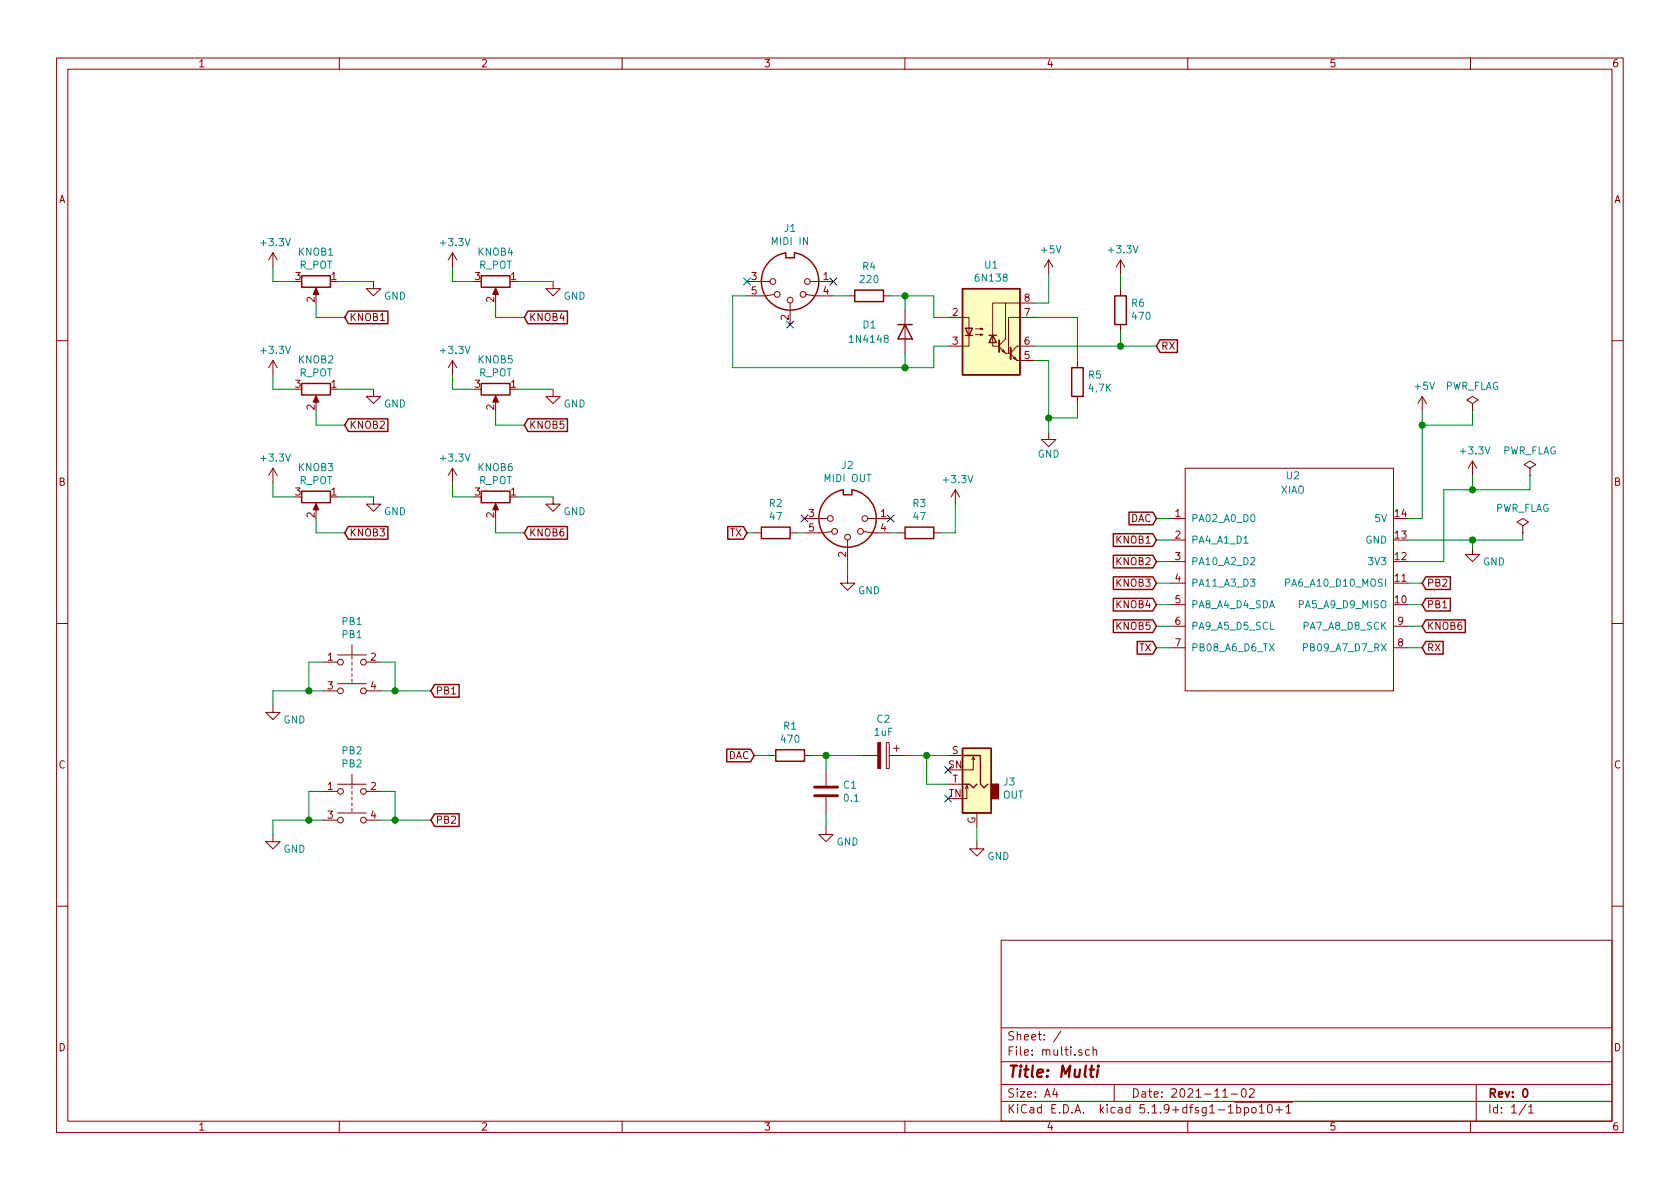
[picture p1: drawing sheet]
<svg xmlns="http://www.w3.org/2000/svg" width="297mm" height="210mm" viewBox="0 0 297 210" stroke-linecap="round" stroke-linejoin="round" font-family="sans-serif">
<g fill="none" stroke="#840000" stroke-width=".18">
<path d="M10 10.3h277v189.9h-277zM12 12.2h273v186.1h-273zM60 10.3v1.9M110 10.3v1.9M160 10.3v1.9M210 10.3v1.9M260 10.3v1.9M48.3 44.7v2.5M48.3 44.7l-.8 1.3M48.3 44.7l.7 1.3M55.9 51.3v1M66 49.8v1.2h1.3l-1.3 1.3-1.2-1.3h1.2"/>
<path d="M80 44.7v2.5M80 44.7l-.8 1.3M80 44.7l.8 1.3M87.6 51.3v1M97.8 49.8v1.2h1.3l-1.3 1.3-1.3-1.3h1.3M132.1 49.8h4M136.9 52.1l-1.5 .2h-3.3M139.7 53.6v3.8M142.5 52.1l1.5 .2h3.3M143.3 49.8h4M149.9 52.3h1.2M156.2 52.3h1.3"/>
<path d="M160 54.9v7.6M167.6 56.1h3.7v5.1h-3.7M172.5 59.2h1.2l-.3 .1v-.3l.3 .2M172.5 58.2h1.2l-.3 .1v-.3l.3 .2M177.8 53.6h-2.3v7.6h1M182.9 53.6h-5.1v6.3l-1.1 1.2M182.9 56.1h-4.6v6.4M185.4 46l-.7 1.2M185.4 46v2.5M185.4 46l.8 1.2M198.1 46v2.5M198.1 51v1.3"/>
<path d="M198.1 57.4v1.3M198.1 46l-.7 1.2M198.1 46l.8 1.2M10 60.2h2M48.3 63.7v2.6M48.3 63.7l-.8 1.3M48.3 63.7l.7 1.3M55.9 70.4v1M66 68.8v1.3h1.3l-1.3 1.3-1.2-1.3h1.2M80 63.7v2.6M80 63.7l-.8 1.3M80 63.7l.8 1.3"/>
<path d="M87.6 70.4v1M97.8 68.8v1.3h1.3l-1.3 1.3-1.3-1.3h1.3M176.7 61.3l1.1 1.2h.6M177.2 62.1l.2-.3 .3 .6zM178.7 62.6l1.1 1.1h3.1M179.2 63.4l.3-.3 .2 .5zM182.9 61.2h-3.1l-1.1 1.2M185.4 76.4v1.3h1.3l-1.3 1.3-1.3-1.3h1.3M190.5 63.7v1.3M190.5 70.1v1.3M251.5 70.1l-.8 1.3M251.5 70.1v2.5"/>
<path d="M251.5 70.1l.7 1.3M260.3 71.4l1.1-.7-1.1-.6-1 .6 1 .7v1.2M260.3 72.6h.1M285 60.2h2M48.3 82.8l-.8 1.3M48.3 82.8v2.5M48.3 82.8l.7 1.3M55.9 89.4v1M66 87.9v1.2h1.3l-1.3 1.3-1.2-1.3h1.2M80 82.8l-.8 1.3M80 82.8v2.5M80 82.8l.8 1.3"/>
<path d="M87.6 89.4v1M97.8 87.9v1.2h1.3l-1.3 1.3-1.3-1.3h1.3M133.3 94.2h1.3M139.7 94.2h1.3M142.2 91.7h4.1M147.1 94l-1.6 .2h-3.3M149.9 95.5v3.8M152.7 94l1.5 .2h3.3M153.4 91.7h4.1M158.7 94.2h1.3M165.1 94.2h1.3M168.9 86.6l-.8 1.3"/>
<path d="M168.9 86.6v2.5M168.9 86.6l.8 1.3M207 91.7h2.5M207 95.5h2.5M207 99.3h2.5M209.5 82.8h36.9v39.4h-36.9zM260.3 96.8v1.2h1.3l-1.3 1.3-1.2-1.3h1.2M260.3 81.5l-.7 1.3M260.3 81.5v2.6M260.3 81.5l.8 1.3M269.2 93l1.1-.7-1.1-.6-1 .6 1 .7v1.2M269.2 94.2h.1"/>
<path d="M270.5 82.8l1-.6-1-.7-1 .7 1 .6v1.3M270.5 84.1h.1M10 110.3h2M57.1 117.1h2.6M59.7 115.8h5.1M62.2 114v1.8M62.2 116.1v.5M62.2 117.1v.5M62.2 118.1v.5M62.2 119.1v.5M64.8 117.1h2.5M149.9 101.8v1.3h1.2l-1.2 1.3-1.3-1.3h1.3"/>
<path d="M207 103.1h2.5M207 106.9h2.5M207 110.7h2.5M207 114.5h2.5M246.4 110.7h2.5M246.4 114.5h2.5M285 110.3h2M48.3 124.7v1.3h1.2l-1.2 1.2-1.3-1.2h1.3M57.1 139.9h2.6M57.1 122.2h2.6M59.7 138.7h5.1M59.7 120.9h5.1"/>
<path d="M62.2 120.1v.5M62.2 136.9v1.8M62.2 138.9v.5M62.2 139.9v.6M64.8 139.9h2.5M64.8 122.2h2.5M135.9 133.6h1.3M142.2 133.6h1.3M146 136.1v2.8M152.4 133.6h2.8M156.7 131.3h.5v4.6h-.5zM157.2 133.6h2.8"/>
<path d="M158 132.3h1M158.5 131.8v1M167.6 138.7h2.6M167.6 133.6h2.6M170.9 138.9l-.2 .5M171.2 139.4l-.3-.5v2.3h-.7M172.1 133.9l-.3 .5M172.3 134.4l-.2-.5v2.2h-1.9M48.3 147.6v1.2h1.2l-1.2 1.3-1.3-1.3h1.3M57.1 145h2.6M59.7 143.8h5.1M62.2 141v.5"/>
<path d="M62.2 142v.5M62.2 143v.5M64.8 145h2.5M146 146.3v1.3h1.3l-1.3 1.2-1.2-1.2h1.2M146 141v2.8M172.7 148.8v1.3h1.3l-1.3 1.3-1.3-1.3h1.3M172.7 143.8v2.5M10 160.2h2M177 166.3h108v32h-108zM285 160.2h2M60 198.3v1.9M110 198.3v1.9"/>
<path d="M160 198.3v1.9M177 194.8h108M177 191.8h108M177 187.8h108M177 181.8h108M186.5 192.5l-.4 1h1M186.8 193v1M187.6 182.3l-1.3 2M192.6 185.7l-.4-.1-.3 .3 .1 .6 .2 .1 .4-.1M193.3 185.7l.2-.1 .3 .1 .1 .9M193.3 185.1v1.5M197 191.8v3"/>
<path d="M210 198.3v1.9M216.2 194h.8M217.7 193.5h1.1M218.3 194.9h10.2M218.7 195.9l.4-.1 .3 .3-.1 .6h-.6M218.7 195.3v1.5M219.6 192.7l.4-.2a.94 .94 0 0 1 0 1.5 .82 .82 0 0 1-.4-1.3zM220 195.9l.4-.1 .4 .3-.1 .6-.3 .1-.4-.1M220 195.8v1.5M220.9 192.7l.2-.2h.4l.2 .2 .1 .3-1 1h1M221.4 196l.2-.2 .4 .2v.7l-.2 .1-.4-.1zM222.7 195.8l.4-.5v1.5"/>
<path d="M222.7 196.8h.8M224.2 195.5l.4-.2a.94 .94 0 0 1 0 1.5l-.4-.3-.1-.6zM225.6 196.3h1.1M226.2 195.7v1.1M227.4 195.8l.4-.5v1.5M227.4 196.8h.8M260 198.3v1.9M261 191.8v6.5M269.8 195.2l-1.2 2M270.3 195.8l.4-.5v1.5M270.3 196.8h.8"/>
<circle cx="136.7" cy="49.8" r=".51"/>
<circle cx="137.4" cy="52.1" r=".51"/>
<circle cx="139.7" cy="53.1" r=".51"/>
<circle cx="142" cy="52.1" r=".51"/>
<circle cx="142.7" cy="49.8" r=".51"/>
<circle cx="146.8" cy="91.7" r=".51"/>
<circle cx="147.6" cy="94" r=".51"/>
<circle cx="149.9" cy="95" r=".51"/>
<circle cx="152.1" cy="94" r=".51"/>
<circle cx="152.9" cy="91.7" r=".51"/>
<circle cx="60.2" cy="117.1" r=".51"/>
<circle cx="64.3" cy="117.1" r=".51"/>
<circle cx="60.2" cy="122.2" r=".51"/>
<circle cx="60.2" cy="139.9" r=".51"/>
<circle cx="64.3" cy="122.2" r=".51"/>
<circle cx="64.3" cy="139.9" r=".51"/>
<circle cx="60.2" cy="145" r=".51"/>
<circle cx="64.3" cy="145" r=".51"/>
</g>
<path d="M269.4 192.7l.2-.2a.8 .8 0 0 1 .5 .8 .8 .8 0 0 1-.5 .7l-.2-.1-.2-.4z" fill="none" stroke="#840000" stroke-width=".3"/>
<path d="M192.7 189.1h.7M193 188.4l-.2 1.8 .1 .1 .4 .1M194.1 189.1l-.2 1.3M194.2 188.4v.2" fill="none" stroke="#840000" stroke-width=".41"/>
<g fill="none" stroke="#840000" stroke-width=".25">
<path d="M53.3 48.8h5.1v2h-5.1zM61.6 55h7v2.2h-7l-.6-1.1zM85.1 48.8h5.1v2h-5.1zM93.3 55h7v2.2h-7l-.6-1.1zM138.9 44.7a5.1 5.1 0 0 0-3.5 7.8 5.1 5.1 0 0 0 8.6 0 5.1 5.1 0 0 0-3.5-7.8M138.9 44.8v.8h1.6v-.8M151.1 51.3h5.1v2h-5.1zM158.7 57.4h2.6M160 57.4l1.3 2.5h-2.6zM170.2 51h10.1v15.3h-10.1zM170.7 58h1.3l-.7 1.3zM170.7 59.3h1.3"/>
<path d="M174.9 59.3h1.2M175.5 59.3l.6 1.3h-1.2zM197.1 52.3h2v5.1h-2zM53.3 67.8h5.1v2h-5.1zM61.6 74.1h7v2.2h-7l-.6-1.1zM85.1 67.8h5.1v2h-5.1zM93.3 74.1h7v2.2h-7l-.6-1.1zM189.5 65h2v5.1h-2zM205.1 60.1h3.1v2.2h-3.1l-.6-1.1zM53.3 86.9h5.1v2h-5.1zM61.6 93.1h7v2.2h-7l-.6-1.1zM85.1 86.9h5.1v2h-5.1z"/>
<path d="M93.3 93.1h7v2.2h-7l-.6-1.1zM128.7 93.1h2.7l.7 1.1-.7 1.1h-2.7zM134.6 93.2h5.1v2h-5.1zM149.1 86.6a5.1 5.1 0 0 0-3.5 7.8 5.1 5.1 0 0 0 8.6 0 5.1 5.1 0 0 0-3.6-7.8M149.1 86.7v.8h1.5v-.8M160 93.2h5.1v2h-5.1zM196.8 94.4h7l.7 1.1-.7 1.1h-7zM196.8 98.2h7l.7 1.1-.7 1.1h-7zM199.6 90.6h4.2l.7 1.1-.7 1.1h-4.2zM196.8 105.8h7l.7 1.1-.7 1.1h-7zM196.8 109.6h7l.7 1.1-.7 1.2h-7zM196.8 102h7l.7 1.1-.7 1.1h-7z"/>
<path d="M201.1 113.4h2.7l.7 1.1-.7 1.2h-2.7zM252.1 109.6h7v2.3h-7l-.6-1.2zM252.1 113.4h3.1v2.3h-3.1l-.6-1.2zM252.1 102h4.3v2.2h-4.3l-.6-1.1zM252.1 105.8h4.3v2.2h-4.3l-.6-1.1zM76.8 121.1h4.4v2.2h-4.4l-.6-1.1zM128.5 132.5h4.2l.6 1.1-.6 1.1h-4.2zM137.2 132.6h5v2h-5zM170.2 132.3h5.1v11.5h-5.1zM170.2 138.7h1.2l.7 .6 .6-.6M170.2 133.6h3.2v5.1l.6 .6 .6-.6M76.8 143.9h4.4v2.2h-4.4l-.6-1.1z"/>
</g>
<g fill="#840000" stroke="#840000" stroke-width=".18">
<path d="M87.6 89l.5 1.2h-1z"/>
<path d="M87.6 70l.5 1.1h-1z"/>
<path d="M87.6 50.9l.5 1.2h-1z"/>
<path d="M55.9 89l.5 1.2h-1z"/>
<path d="M155.2 131.3h.5v4.6h-.5z"/>
<path d="M55.9 70l.5 1.1h-1z"/>
<path d="M55.9 50.9l.5 1.2h-1z"/>
</g>
<g fill="#ffffc2" stroke="#ffffc2" stroke-width=".18">
<path d="M170.2 132.3h5.1v11.5h-5.1z"/>
<path d="M170.2 51h10.1v15.3h-10.1z"/>
</g>
<path d="M175.3 138.7h1.2v2.5h-1.2z" fill="#840000" stroke="#840000" stroke-width=".25"/>
<path d="M144 139.2h4.1M144 140.7h4.1" fill="none" stroke="#840000" stroke-width=".51"/>
<path d="M176.7 60.2v2M178.7 61.5v2" fill="none" stroke="#840000" stroke-width=".36"/>
<path d="M219.9 96.1h.8M221.2 98.7l.4-.1 .3 .4-.1 .2-.7 .7h.8M221.3 91.1l.2-.1a.69 .69 0 0 1 .4 .6 .69 .69 0 0 1-.4 .6l-.3-.2v-.2zM221.1 102.4h.8l-.4 .5 .3 .1v.6l-.5 .1-.2-.1M224.4 113.8l.9 1.3M225.3 113.8l-.9 1.3M227.3 103.1l.7-.1v-.5l-.7-.1v1.3M230.5 114.5l.6-.1 .1-.1-.1-.3-.2-.2h-.4v1.3" fill="none" stroke="#008484" stroke-width=".18"/>
<g fill="none" stroke="#008400" stroke-width=".18">
<path d="M48.3 47.2v2.6h3.8M55.9 53.6v2.5h5.1M59.7 49.8h6.3M80 47.2v2.6h3.8M87.6 53.6v2.5h5.1M91.4 49.8h6.4M132.1 52.3h-2.6v12.7h35.6v-3.8h2.5M147.3 52.3h2.6M157.5 52.3h7.6v3.8h2.5M160 52.3v2.6M182.9 56.1h7.6v7.6M185.4 48.5v5.1h-2.5"/>
<path d="M198.1 48.5v2.5M198.1 58.7v2.5M48.3 66.3v2.5h3.8M55.9 72.6v2.6h5.1M59.7 68.8h6.3M80 66.3v2.5h3.8M87.6 72.6v2.6h5.1M91.4 68.8h6.4M160 62.5v2.5M182.9 61.2h21.6M182.9 63.7h2.5v12.7M190.5 71.4v2.5h-5.1"/>
<path d="M251.5 72.6v19.1h-2.6M260.3 72.6v2.6h-8.8M48.3 85.3v2.6h3.8M55.9 91.7v2.5h5.1M59.7 87.9h6.3M80 85.3v2.6h3.8M87.6 91.7v2.5h5.1M91.4 87.9h6.4M132.1 94.2h1.2M141 94.2h1.2M149.9 99.3v2.5M157.5 94.2h1.2"/>
<path d="M168.9 89.1v5.1h-2.5M204.5 95.5h2.5M204.5 99.3h2.5M204.5 91.7h2.5M260.3 84.1v2.5M260.3 95.5v1.3M269.2 94.2v1.3h-20.3M270.5 84.1v2.5h-15.2v12.7h-6.4M57.1 117.1h-2.5v5.1M67.3 117.1h2.5v5.1M204.5 103.1h2.5M204.5 106.9h2.5"/>
<path d="M204.5 110.7h2.5M204.5 114.5h2.5M248.9 103.1h2.6M248.9 106.9h2.6M248.9 110.7h2.6M248.9 114.5h2.6M57.1 122.2h-8.8v2.5M57.1 139.9h-2.5v5.1M67.3 139.9h2.5v5.1M67.3 122.2h8.9M133.3 133.6h2.6M143.5 133.6h8.9"/>
<path d="M146 133.6v2.5M160 133.6h7.6M163.8 133.6v5.1h3.8M57.1 145h-8.8v2.6M67.3 145h8.9M146 143.8v2.5M172.7 146.3v2.5"/>
</g>
<g fill="#008400" stroke="#008400" stroke-width=".25">
<circle cx="163.8" cy="133.6" r=".51"/>
<circle cx="260.3" cy="95.5" r=".51"/>
<circle cx="260.3" cy="86.6" r=".51"/>
<circle cx="198.1" cy="61.2" r=".51"/>
<circle cx="69.9" cy="122.2" r=".51"/>
<circle cx="54.6" cy="122.2" r=".51"/>
<circle cx="160" cy="65" r=".51"/>
<circle cx="160" cy="52.3" r=".51"/>
<circle cx="185.4" cy="73.9" r=".51"/>
<circle cx="69.9" cy="145" r=".51"/>
<circle cx="54.6" cy="145" r=".51"/>
<circle cx="146.1" cy="133.6" r=".51"/>
<circle cx="251.5" cy="75.2" r=".51"/>
</g>
<g fill="none" stroke="#000084" stroke-width=".18">
<path d="M131.5 49.2l1.2 1.2M132.7 49.2l-1.2 1.2M139.1 56.8l1.2 1.2M140.3 56.8l-1.2 1.2M146.7 49.2l1.2 1.2M147.9 49.2l-1.2 1.2M141.6 91.1l1.2 1.2M142.8 91.1l-1.2 1.2M156.9 91.1l1.2 1.2M158.1 91.1l-1.2 1.2M167 135.5l1.2 1.2M168.2 135.5l-1.2 1.2"/>
<path d="M167 140.6l1.2 1.2M168.2 140.6l-1.2 1.2"/>
</g>
<text font-size="2.8" fill="#840000" x="178" y="190.5">Title: Multi</text>
<g font-size="2.1" fill="#840000">
<text x="178" y="184">Sheet: /</text>
<text x="178" y="186.7">File: multi.sch</text>
<text x="178" y="196.9">KiCad E.D.A. kicad 5.1.9+dfsg1-1bpo10+1</text>
<text x="178" y="194.1">Size: A4</text>
<text x="200" y="194.1">Date: 2021-11-02</text>
<text x="263" y="194.1">Rev: 0</text>
<text x="263" y="196.9">Id: 1/1</text>
</g>
<g font-size="1.8" fill="#840000">
<text x="35" y="11.9">1</text>
<text x="85" y="11.9">2</text>
<text x="135" y="11.9">3</text>
<text x="185" y="11.9">4</text>
<text x="235" y="11.9">5</text>
<text x="285" y="11.9">6</text>
<text x="10.4" y="35.9">A</text>
<text x="285.4" y="35.9">A</text>
<text x="52.2" y="49.5">3</text>
<text x="55.6" y="53.4" transform="rotate(-90 55.6 53.4)">2</text>
<text x="58.6" y="49.5">1</text>
<text x="84" y="49.5">3</text>
<text x="87.4" y="53.4" transform="rotate(-90 87.4 53.4)">2</text>
<text x="90.3" y="49.5">1</text>
<text x="132.9" y="49.5">3</text>
<text x="132.9" y="52.1">5</text>
<text x="145.6" y="49.5">1</text>
<text x="145.6" y="52.1">4</text>
<text x="181.1" y="53.3">8</text>
<text x="61.7" y="56.8">KNOB1</text>
<text x="93.5" y="56.8">KNOB4</text>
<text x="139.4" y="56.6" transform="rotate(-90 139.4 56.6)">2</text>
<text x="168.4" y="55.9">2</text>
<text x="181.1" y="55.9">7</text>
<text x="168.4" y="61">3</text>
<text x="181.1" y="63.5">5</text>
<text x="181.1" y="61">6</text>
<text x="205.3" y="61.8">RX</text>
<text x="52.2" y="68.6">3</text>
<text x="58.6" y="68.6">1</text>
<text x="84" y="68.6">3</text>
<text x="90.3" y="68.6">1</text>
<text x="55.6" y="72.5" transform="rotate(-90 55.6 72.5)">2</text>
<text x="61.7" y="75.8">KNOB2</text>
<text x="87.4" y="72.5" transform="rotate(-90 87.4 72.5)">2</text>
<text x="93.5" y="75.8">KNOB5</text>
<text x="10.4" y="85.9">B</text>
<text x="52.2" y="87.6">3</text>
<text x="58.6" y="87.6">1</text>
<text x="84" y="87.6">3</text>
<text x="90.3" y="87.6">1</text>
<text x="285.4" y="85.9">B</text>
<text x="55.6" y="91.5" transform="rotate(-90 55.6 91.5)">2</text>
<text x="61.7" y="94.9">KNOB3</text>
<text x="87.4" y="91.5" transform="rotate(-90 87.4 91.5)">2</text>
<text x="93.5" y="94.9">KNOB6</text>
<text x="129" y="94.9">TX</text>
<text x="143" y="91.4">3</text>
<text x="143" y="94">5</text>
<text x="155.7" y="91.4">1</text>
<text x="155.7" y="94">4</text>
<text x="199.8" y="92.3">DAC</text>
<text x="207.8" y="91.4">1</text>
<text x="207.8" y="95.2">2</text>
<text x="246.7" y="95.2">13</text>
<text x="246.7" y="91.4">14</text>
<text x="149.6" y="98.5" transform="rotate(-90 149.6 98.5)">2</text>
<text x="197.5" y="96.1">KNOB1</text>
<text x="197.5" y="99.9">KNOB2</text>
<text x="207.8" y="99.1">3</text>
<text x="246.7" y="99.1">12</text>
<text x="197.5" y="107.6">KNOB4</text>
<text x="197.5" y="103.8">KNOB3</text>
<text x="207.8" y="102.9">4</text>
<text x="207.8" y="106.7">5</text>
<text x="246.7" y="106.7">10</text>
<text x="246.7" y="102.9">11</text>
<text x="252.2" y="103.8">PB2</text>
<text x="252.2" y="107.6">PB1</text>
<text x="197.5" y="111.4">KNOB5</text>
<text x="207.8" y="110.5">6</text>
<text x="247.2" y="110.5">9</text>
<text x="252.2" y="111.4">KNOB6</text>
<text x="57.9" y="116.8">1</text>
<text x="65.6" y="116.8">2</text>
<text x="201.4" y="115.2">TX</text>
<text x="207.8" y="114.3">7</text>
<text x="247.2" y="114.3">8</text>
<text x="252.2" y="115.2">RX</text>
<text x="57.9" y="121.9">3</text>
<text x="65.6" y="121.9">4</text>
<text x="77" y="122.8">PB1</text>
<text x="10.4" y="135.9">C</text>
<text x="128.7" y="134.2">DAC</text>
<text x="167.7" y="135.9">SN</text>
<text x="168.3" y="133.3">S</text>
<text x="285.4" y="135.9">C</text>
<text x="57.9" y="139.7">1</text>
<text x="65.6" y="139.7">2</text>
<text x="167.7" y="141">TN</text>
<text x="168.4" y="138.4">T</text>
<text x="57.9" y="144.8">3</text>
<text x="65.6" y="144.8">4</text>
<text x="77" y="145.7">PB2</text>
<text x="172.5" y="145.7" transform="rotate(-90 172.5 145.7)">G</text>
<text x="10.4" y="185.9">D</text>
<text x="285.4" y="185.9">D</text>
<text x="35" y="199.9">1</text>
<text x="85" y="199.9">2</text>
<text x="135" y="199.9">3</text>
<text x="185" y="199.9">4</text>
<text x="235" y="199.9">5</text>
<text x="285" y="199.9">6</text>
</g>
<g font-size="1.8" fill="#008484">
<text x="138.7" y="41">J1</text>
<text x="46.3" y="43.5">+3.3V</text>
<text x="52.8" y="45.2">KNOB1</text>
<text x="52.9" y="47.5">R_POT</text>
<text x="78.1" y="43.5">+3.3V</text>
<text x="84.5" y="45.2">KNOB4</text>
<text x="84.7" y="47.5">R_POT</text>
<text x="136.7" y="43.3">MIDI IN</text>
<text x="152.6" y="47.7">R4</text>
<text x="174.1" y="47.5">U1</text>
<text x="184.2" y="44.8">+5V</text>
<text x="196.2" y="44.8">+3.3V</text>
<text x="67.9" y="53">GND</text>
<text x="99.6" y="53">GND</text>
<text x="152.2" y="50.1">220</text>
<text x="172.7" y="49.8">6N138</text>
<text x="152.6" y="58.1">D1</text>
<text x="200.1" y="54.2">R6</text>
<text x="200.3" y="56.6">470</text>
<text x="46.3" y="62.6">+3.3V</text>
<text x="52.8" y="64.3">KNOB2</text>
<text x="78.1" y="62.6">+3.3V</text>
<text x="84.5" y="64.3">KNOB5</text>
<text x="150.5" y="60.6">1N4148</text>
<text x="52.9" y="66.6">R_POT</text>
<text x="84.7" y="66.6">R_POT</text>
<text x="192.5" y="66.9">R5</text>
<text x="192.6" y="69.3">4,7K</text>
<text x="250.2" y="68.9">+5V</text>
<text x="255.4" y="68.9">PWR_FLAG</text>
<text x="67.9" y="72.1">GND</text>
<text x="99.6" y="72.1">GND</text>
<text x="46.3" y="81.6">+3.3V</text>
<text x="52.8" y="83.3">KNOB3</text>
<text x="78.1" y="81.6">+3.3V</text>
<text x="84.5" y="83.3">KNOB6</text>
<text x="148.9" y="82.9">J2</text>
<text x="183.5" y="80.9">GND</text>
<text x="258.4" y="80.4">+3.3V</text>
<text x="265.6" y="80.4">PWR_FLAG</text>
<text x="52.9" y="85.6">R_POT</text>
<text x="84.7" y="85.6">R_POT</text>
<text x="136" y="89.7">R2</text>
<text x="145.9" y="85.2">MIDI OUT</text>
<text x="161.4" y="89.7">R3</text>
<text x="167" y="85.4">+3.3V</text>
<text x="226.4" y="87.3">XIAO</text>
<text x="227.5" y="84.8">U2</text>
<text x="67.9" y="91.1">GND</text>
<text x="99.6" y="91.1">GND</text>
<text x="136.2" y="92">47</text>
<text x="161.6" y="92">47</text>
<text x="210.6" y="92.3">PA02_A0_D0</text>
<text x="243.2" y="92.3">5V</text>
<text x="264.3" y="90.5">PWR_FLAG</text>
<text x="210.6" y="96.1">PA4_A1_D1</text>
<text x="210.6" y="99.9">PA10_A2_D2</text>
<text x="241.4" y="96.1">GND</text>
<text x="242.2" y="99.9">3V3</text>
<text x="262.2" y="100">GND</text>
<text x="151.7" y="105.1">GND</text>
<text x="210.6" y="103.8">PA11_A3_D3</text>
<text x="210.6" y="107.6">PA8_A4_D4_SDA</text>
<text x="228" y="103.8">PA6_A10_D10_MOSI</text>
<text x="229.9" y="107.6">PA5_A9_D9_MISO</text>
<text x="60.5" y="110.5">PB1</text>
<text x="60.5" y="112.8">PB1</text>
<text x="210.6" y="111.4">PA9_A5_D5_SCL</text>
<text x="230.7" y="111.4">PA7_A8_D8_SCK</text>
<text x="210.6" y="115.2">PB08_A6_D6_TX</text>
<text x="231" y="115.2">PB09_A7_D7_RX</text>
<text x="50.1" y="127.9">GND</text>
<text x="138.2" y="131.3">470</text>
<text x="138.6" y="129">R1</text>
<text x="154.6" y="130.1">1uF</text>
<text x="155.1" y="127.8">C2</text>
<text x="60.5" y="133.4">PB2</text>
<text x="60.5" y="135.7">PB2</text>
<text x="149.2" y="139.5">C1</text>
<text x="149.3" y="141.8">0.1</text>
<text x="177.3" y="141.2">OUT</text>
<text x="177.5" y="138.9">J3</text>
<text x="147.9" y="149.5">GND</text>
<text x="50.1" y="150.8">GND</text>
<text x="174.6" y="152.1">GND</text>
</g>
</svg>
